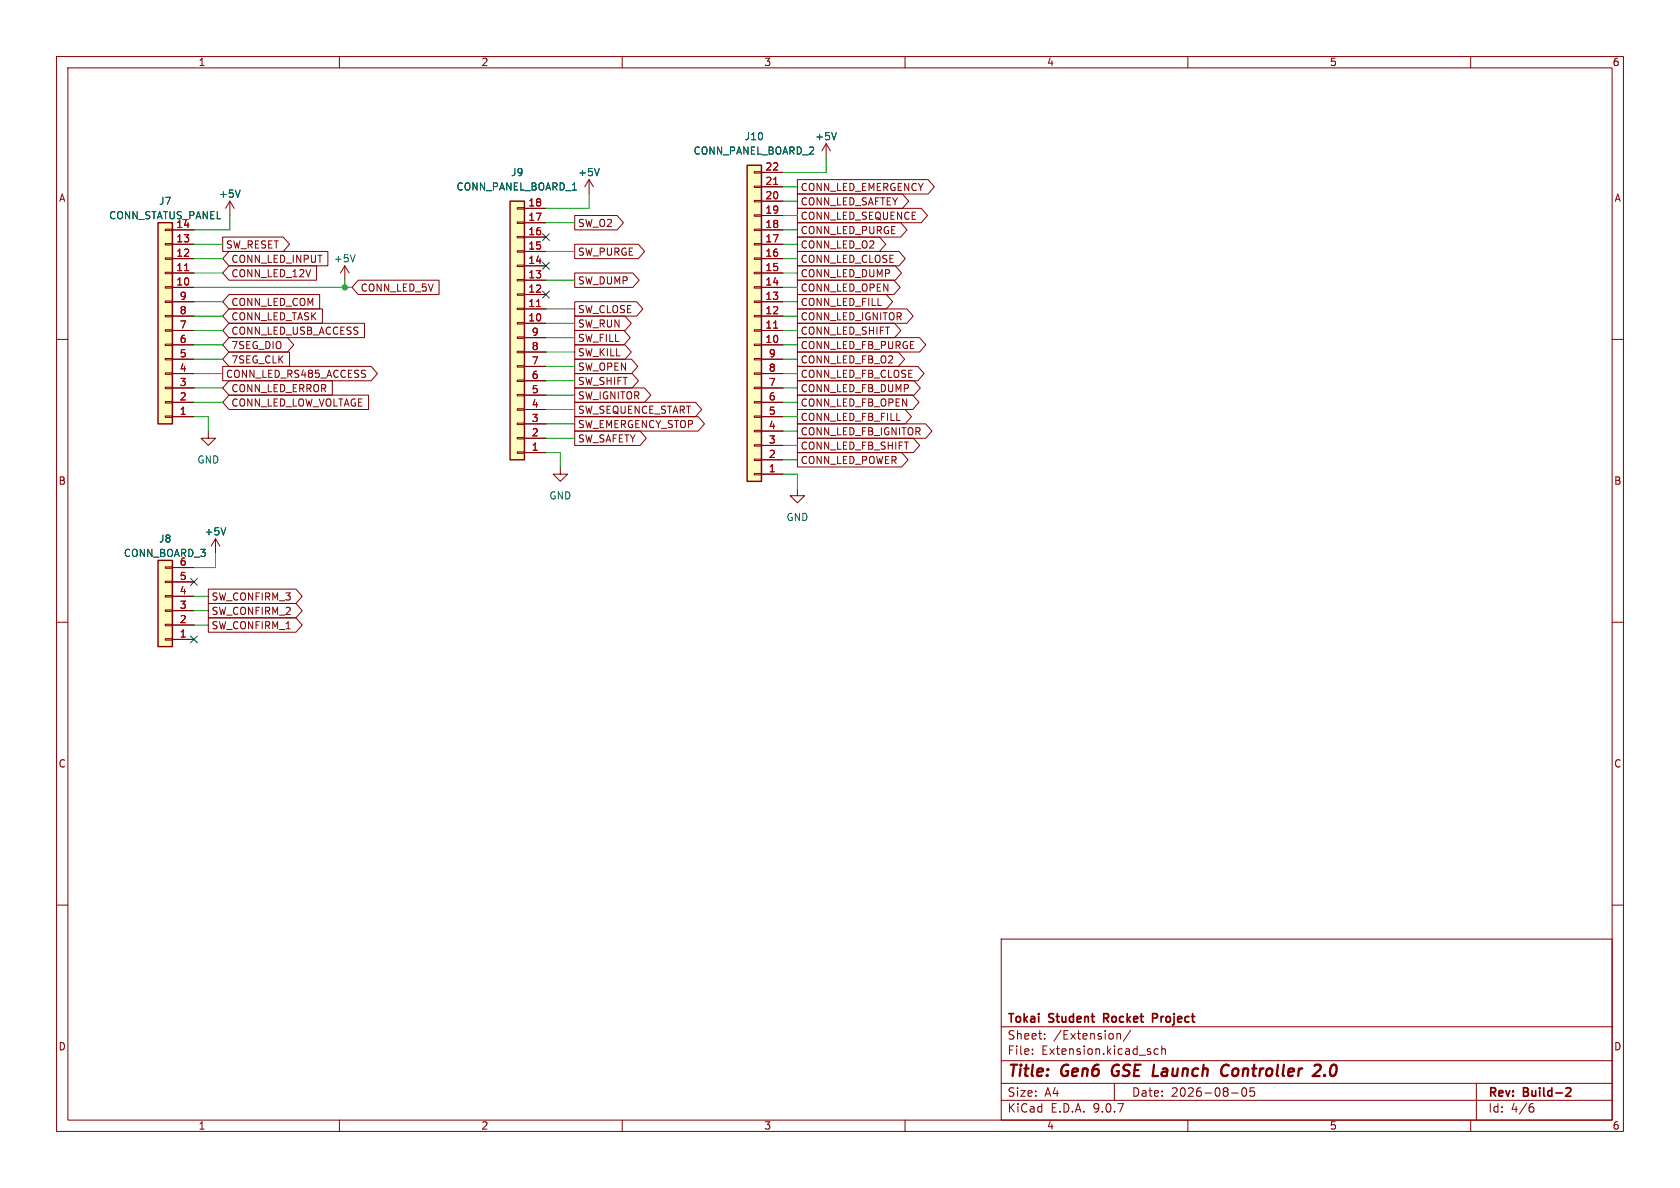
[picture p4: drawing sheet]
<svg xmlns="http://www.w3.org/2000/svg" width="297mm" height="210mm" viewBox="0 0 297 210" stroke-linecap="round" stroke-linejoin="round" font-family="sans-serif">
<g fill="none" stroke="#840000" stroke-width=".18">
<path d="M10 10h277v190h-277zM12 12h273v186h-273zM60 10v2M110 10v2M160 10v2M210 10v2M260 10v2M40.6 35.6l-.7 1.2M40.6 35.6l.8 1.2M40.6 35.6v2.5M104.1 31.8l-.7 1.2M104.1 31.8l.8 1.2"/>
<path d="M104.1 31.8v2.5M61 47l-.8 1.3M61 47l.7 1.3M61 47v2.5M10 60h2M36.8 76.2v1.3h1.3l-1.3 1.2-1.2-1.2h1.2M285 60h2M99.1 82.6v1.2h1.2l-1.2 1.3-1.3-1.3h1.3M141 86.4v1.2h1.2l-1.2 1.3-1.3-1.3h1.3M10 110h2M285 110h2M10 160h2"/>
<path d="M177 166h108v32h-108zM285 160h2M60 198v2M110 198v2M160 198v2M177 194.5h108M177 191.5h108M177 187.5h108M177 181.5h108M182.5 186.3v.1M182.5 185.5v.1M184.7 183.6v.1"/>
<path d="M184.7 182.8v.1M197 191.5v3M197.5 182.7v1M197.5 182.8l.2-.1 .3 .1 .1 .9M199.9 182.1l-1.3 2M204.7 185.5l-.4-.1-.3 .3v.4l.2 .2h.5M205.4 185.5l.2-.1 .4 .1v.9M205.4 184.9v1.5M210 198v2M217.7 193.2h1.2M219.7 192.4l.2-.1a.81 .81 0 0 1 .6 .6 .81 .81 0 0 1-.3 .8l-.2 .1a.81 .81 0 0 1-.3-1.4zM221.7 192.3h-.7v.7l.2-.1h.5l.1 .3-.1 .5-.2 .1-.5-.1"/>
<path d="M260 198v2M261 191.5v6.5M270.6 195.7h.4l.2 .3-.1 .5-.5 .1M271 195.1l-.4 .1"/>
</g>
<path d="M195.1 180h.6M195.7 179.2h-.6v1.5M204.5 179.3l-.7-.1v1.5M204.5 179.9l-.7 .1M277.1 192.3l.5 .1 .1 .3-.9 1.1h.9" fill="none" stroke="#840000" stroke-width=".3"/>
<path d="M196.8 188.5a1.27 1.27 0 0 0 0 1.6M217 190a.73 .73 0 0 1-.8 .1M217.2 188.4a.69 .69 0 0 0-1 .1M232.7 188.2h.5a.45 .45 0 0 1 .3 .6l-.2 .3-1.2 1.1h1.2M234.2 190l.1 .1-.1 .1M234.2 190l-.1 .1 .1 .1M234.2 190v.2" fill="none" stroke="#840000" stroke-width=".4"/>
<path d="M42.5 33.6l-.5 1.3M106 29.8l-.5 1.3M62.8 45l-.4 1.3" fill="none" stroke="#006464" stroke-width=".18"/>
<path d="M90.2 35.6h2.5v45.7h-2.5z" fill="#ffffc2"/>
<path d="M90.2 35.6h2.5v45.7h-2.5z" fill="none" stroke="#840000" stroke-width=".25"/>
<g fill="none" stroke="#840000" stroke-width=".18">
<path d="M91.4 39.2h1.3v.3h-1.3zM91.4 36.7h1.3v.3h-1.3zM92.7 39.4h3.8M92.7 36.8h3.8M91.4 59.6h1.3v.2h-1.3zM91.4 57h1.3v.3h-1.3zM91.4 54.5h1.3v.2h-1.3zM91.4 51.9h1.3v.3h-1.3zM91.4 49.4h1.3v.3h-1.3zM91.4 46.9h1.3v.2h-1.3zM91.4 44.3h1.3v.3h-1.3zM91.4 41.8h1.3v.2h-1.3z"/>
<path d="M92.7 59.7h3.8M92.7 57.2h3.8M92.7 54.6h3.8M92.7 52.1h3.8M92.7 49.5h3.8M92.7 47h3.8M92.7 44.5h3.8M92.7 41.9h3.8M91.4 79.9h1.3v.2h-1.3zM91.4 77.3h1.3v.3h-1.3zM91.4 74.8h1.3v.3h-1.3zM91.4 72.3h1.3v.2h-1.3z"/>
<path d="M91.4 69.7h1.3v.3h-1.3zM91.4 67.2h1.3v.2h-1.3zM91.4 64.6h1.3v.3h-1.3zM91.4 62.1h1.3v.3h-1.3zM92.7 77.5h3.8M92.7 74.9h3.8M92.7 72.4h3.8M92.7 69.9h3.8M92.7 67.3h3.8M92.7 64.8h3.8M92.7 62.2h3.8M38.1 95.3l-.8 1.2"/>
<path d="M38.1 95.3l.8 1.2M38.1 95.3v2.5M92.7 80h3.8"/>
</g>
<path d="M94.9 54.2h.7" fill="none" stroke="#a90000" stroke-width=".18"/>
<path d="M39.9 93.3l-.4 1.3" fill="none" stroke="#006464" stroke-width=".18"/>
<path d="M27.9 99.1h2.6v15.2h-2.6z" fill="#ffffc2"/>
<path d="M27.9 99.1h2.6v15.2h-2.6z" fill="none" stroke="#840000" stroke-width=".25"/>
<path d="M29.2 112.9h1.3v.3h-1.3zM29.2 110.4h1.3v.2h-1.3zM29.2 107.8h1.3v.3h-1.3zM29.2 105.3h1.3v.2h-1.3zM29.2 102.7h1.3v.3h-1.3zM29.2 100.2h1.3v.3h-1.3zM30.5 113h3.8M30.5 110.5h3.8M30.5 108h3.8M30.5 105.4h3.8M30.5 102.9h3.8M30.5 100.3h3.8" fill="none" stroke="#840000" stroke-width=".18"/>
<path d="M27.9 39.4h2.6v35.5h-2.6z" fill="#ffffc2"/>
<path d="M27.9 39.4h2.6v35.5h-2.6z" fill="none" stroke="#840000" stroke-width=".25"/>
<g fill="none" stroke="#840000" stroke-width=".18">
<path d="M29.2 58.3h1.3v.2h-1.3zM29.2 55.8h1.3v.2h-1.3zM29.2 53.2h1.3v.3h-1.3zM29.2 50.7h1.3v.2h-1.3zM29.2 48.1h1.3v.3h-1.3zM29.2 45.6h1.3v.2h-1.3zM29.2 43.1h1.3v.2h-1.3zM29.2 40.5h1.3v.3h-1.3zM30.5 58.4h3.8M30.5 55.9h3.8M30.5 53.3h3.8M30.5 50.8h3.8"/>
<path d="M30.5 48.3h3.8M30.5 45.7h3.8M30.5 43.2h3.8M30.5 40.6h3.8M29.2 73.5h1.3v.3h-1.3zM29.2 71h1.3v.2h-1.3zM29.2 68.5h1.3v.2h-1.3zM29.2 65.9h1.3v.3h-1.3zM29.2 63.4h1.3v.2h-1.3zM29.2 60.8h1.3v.3h-1.3zM30.5 73.7h3.8M30.5 71.1h3.8"/>
<path d="M30.5 68.6h3.8M30.5 66h3.8M30.5 63.5h3.8M30.5 61h3.8"/>
</g>
<path d="M32.6 47.8h.8" fill="none" stroke="#a90000" stroke-width=".18"/>
<path d="M132.1 29.2h2.5v55.9h-2.5z" fill="#ffffc2"/>
<path d="M132.1 29.2h2.5v55.9h-2.5z" fill="none" stroke="#840000" stroke-width=".25"/>
<g fill="none" stroke="#840000" stroke-width=".18">
<path d="M92.7 39.4h3.8M92.7 36.8h3.8M101.6 38.1h7.5l1.1 1.3-1.1 1.2h-7.5zM133.3 38h1.3v.2h-1.3zM133.3 35.4h1.3v.3h-1.3zM133.3 32.9h1.3v.2h-1.3zM133.3 30.4h1.3v.2h-1.3zM134.6 38.1h3.8M134.6 35.6h3.8M134.6 33h3.8M134.6 30.5h3.8M141 34.3h18.5l1.2 1.3-1.2 1.2h-18.5z"/>
<path d="M141 36.8h21.9l1.1 1.3-1.1 1.3h-21.9zM141 31.7h23.1l1.1 1.3-1.1 1.3h-23.1zM141 39.4h18.2l1.1 1.2-1.1 1.3h-18.2zM146 25.4l-.7 1.3M146 25.4l.8 1.3M146 25.4v2.5M30.5 58.4h3.8M30.5 55.9h3.8M30.5 53.3h3.8M30.5 50.8h3.8M30.5 48.3h3.8M30.5 45.7h3.8"/>
<path d="M30.5 43.2h3.8M30.5 40.6h3.8M39.4 41.9h10.7l1.1 1.3-1.1 1.3h-10.7zM40.5 44.4h17.5v2.6h-17.5l-1.1-1.3zM40.5 54.6h16.5v2.6h-16.5l-1.1-1.3zM40.5 47h15.5v2.5h-15.5l-1.1-1.2zM40.5 52.1h16v2.5h-16l-1.1-1.3zM40.5 57.1h23.9v2.6h-23.9l-1.1-1.3zM40.5 59.7h10.3l1.1 1.3-1.1 1.2h-10.3l-1.1-1.2zM63.3 49.5h14.3v2.6h-14.3l-1.1-1.3zM92.7 59.7h3.8M92.7 57.2h3.8"/>
<path d="M92.7 54.6h3.8M92.7 52.1h3.8M92.7 49.5h3.8M92.7 47h3.8M92.7 44.5h3.8M92.7 41.9h3.8M101.6 53.3h10.9l1.2 1.3-1.2 1.3h-10.9zM101.6 48.3h10.3l1.1 1.2-1.1 1.3h-10.3zM101.6 43.2h11.3l1.1 1.3-1.1 1.2h-11.3zM101.6 55.9h8.9l1.1 1.3-1.1 1.2h-8.9zM101.6 58.4h8.7l1.1 1.3-1.1 1.3h-8.7zM133.3 58.3h1.3v.2h-1.3z"/>
<path d="M133.3 55.8h1.3v.2h-1.3zM133.3 53.2h1.3v.3h-1.3zM133.3 50.7h1.3v.2h-1.3zM133.3 48.1h1.3v.3h-1.3zM133.3 45.6h1.3v.2h-1.3zM133.3 43.1h1.3v.2h-1.3zM133.3 40.5h1.3v.3h-1.3zM134.6 58.4h3.8M134.6 55.9h3.8M134.6 53.3h3.8M134.6 50.8h3.8M134.6 48.3h3.8"/>
<path d="M134.6 45.7h3.8M134.6 43.2h3.8M134.6 40.6h3.8M141 59.7h21.6l1.1 1.3-1.1 1.2h-21.6zM141 57.1h17.1l1.2 1.3-1.2 1.3h-17.1zM141 49.5h17l1.1 1.3-1.1 1.3h-17zM141 47h17.3l1.1 1.3-1.1 1.2h-17.3zM141 44.4h17.9l1.1 1.3-1.1 1.3h-17.9zM141 41.9h14.5l1.1 1.3-1.1 1.3h-14.5zM141 54.6h19.3l1.1 1.3-1.1 1.3h-19.3zM141 52.1h15.7l1.1 1.2-1.1 1.3h-15.7zM30.5 73.7h3.8"/>
<path d="M30.5 71.1h3.8M30.5 68.6h3.8M30.5 66h3.8M30.5 63.5h3.8M30.5 61h3.8M39.4 64.8h26.2l1.1 1.2-1.1 1.3h-26.2zM40.5 62.2h10.7v2.6h-10.7l-1.1-1.3zM40.5 67.3h18.2v2.6h-18.2l-1.1-1.3zM40.5 69.8h24.7v2.6h-24.7l-1.1-1.3zM92.7 77.5h3.8M92.7 74.9h3.8M92.7 72.4h3.8"/>
<path d="M92.7 69.9h3.8M92.7 67.3h3.8M92.7 64.8h3.8M92.7 62.2h3.8M101.6 63.5h10l1.2 1.3-1.2 1.2h-10zM101.6 61h8.9l1.1 1.2-1.1 1.3h-8.9zM101.6 76.2h11.6l1.1 1.3-1.1 1.2h-11.6zM101.6 66h10.2l1.1 1.3-1.1 1.3h-10.2zM101.6 73.7h21.8l1.1 1.2-1.1 1.3h-21.8zM101.6 68.6h12.3l1.2 1.3-1.2 1.2h-12.3zM101.6 71.1h21.4l1.1 1.3-1.1 1.3h-21.4zM133.3 78.6h1.3v.3h-1.3z"/>
<path d="M133.3 76.1h1.3v.2h-1.3zM133.3 73.5h1.3v.3h-1.3zM133.3 71h1.3v.2h-1.3zM133.3 68.5h1.3v.2h-1.3zM133.3 65.9h1.3v.3h-1.3zM133.3 63.4h1.3v.2h-1.3zM133.3 60.8h1.3v.3h-1.3zM134.6 78.7h3.8M134.6 76.2h3.8M134.6 73.7h3.8M134.6 71.1h3.8M134.6 68.6h3.8"/>
<path d="M134.6 66h3.8M134.6 63.5h3.8M134.6 61h3.8M141 62.2h17.8l1.1 1.3-1.1 1.3h-17.8zM141 67.3h20.6l1.1 1.3-1.1 1.3h-20.6zM141 69.8h20.4l1.1 1.3-1.1 1.3h-20.4zM141 77.5h20.5l1.1 1.2-1.1 1.3h-20.5zM141 74.9h22.7l1.1 1.3-1.1 1.3h-22.7zM141 64.8h21.3l1.1 1.2-1.1 1.3h-21.3zM141 72.4h19l1.1 1.3-1.1 1.2h-19zM92.7 80h3.8M133.3 83.7h1.3v.2h-1.3z"/>
<path d="M133.3 81.2h1.3v.2h-1.3zM134.6 83.8h3.8M134.6 81.3h3.8M141 80h18.4l1.1 1.3-1.1 1.3h-18.4zM30.5 113h3.8M30.5 110.5h3.8M30.5 108h3.8M30.5 105.4h3.8M30.5 102.9h3.8M30.5 100.3h3.8M36.8 109.2h15.5l1.1 1.3-1.1 1.3h-15.5zM36.8 104.1h15.5l1.1 1.3-1.1 1.3h-15.5z"/>
<path d="M36.8 106.7h15.5l1.1 1.3-1.1 1.2h-15.5z"/>
</g>
<path d="M136.8 32.6h.7M32.6 47.8h.8M94.9 54.2h.7M136.8 58h.7" fill="none" stroke="#a90000" stroke-width=".18"/>
<path d="M42.5 33.6l-.5 1.3M106 29.8l-.5 1.3M147.9 23.4l-.5 1.3M39.9 93.3l-.4 1.3" fill="none" stroke="#006464" stroke-width=".18"/>
<g fill="none" stroke="#009600" stroke-width=".18">
<path d="M40.6 38.1v2.5h-6.3M96.5 39.4h5.1M104.1 34.3v2.5h-7.6M138.4 35.6h2.6M138.4 38.1h2.6M138.4 33h2.6M146 27.9v2.6h-7.6M34.3 50.8h27.9M34.3 48.3h5.1M34.3 58.4h5.1M34.3 55.9h5.1M34.3 53.3h5.1"/>
<path d="M34.3 43.2h5.1M34.3 45.7h5.1M61 49.5v1.3M96.5 54.6h5.1M96.5 49.5h5.1M96.5 59.7h5.1M96.5 57.2h5.1M96.5 44.5h5.1M138.4 50.8h2.6M138.4 48.3h2.6M138.4 58.4h2.6M138.4 55.9h2.6"/>
<path d="M138.4 53.3h2.6M138.4 43.2h2.6M138.4 40.6h2.6M138.4 45.7h2.6M34.3 71.1h5.1M34.3 63.5h5.1M34.3 66h5.1M34.3 73.7h2.5v2.5M34.3 68.6h5.1M34.3 61h5.1M96.5 69.9h5.1M96.5 72.4h5.1"/>
<path d="M96.5 67.3h5.1M96.5 64.8h5.1M96.5 74.9h5.1M96.5 62.2h5.1M96.5 77.5h5.1M138.4 71.1h2.6M138.4 78.7h2.6M138.4 63.5h2.6M138.4 66h2.6M138.4 73.7h2.6M138.4 68.6h2.6M138.4 61h2.6"/>
<path d="M138.4 76.2h2.6M38.1 97.8v2.5h-3.8M96.5 80h2.6v2.6M138.4 83.8h2.6v2.6M138.4 81.3h2.6M34.3 108h2.5M34.3 105.4h2.5M34.3 110.5h2.5"/>
</g>
<path d="M95.9 41.3l1.2 1.2M95.9 51.5l1.2 1.2M95.9 46.4l1.2 1.2M97.1 41.3l-1.2 1.2M97.1 51.5l-1.2 1.2M97.1 46.4l-1.2 1.2M33.7 112.4l1.2 1.2M33.7 102.3l1.2 1.2M34.9 112.4l-1.2 1.2M34.9 102.3l-1.2 1.2" fill="none" stroke="#000084" stroke-width=".18"/>
<circle cx="61" cy="50.8" r=".46" fill="#009600" stroke="#009600" stroke-width=".18"/>
<g font-size="2.8" fill="#840000">
<text x="178" y="190.9">Title:</text>
<text x="187.7" y="190.9">Gen6</text>
<text x="197.4" y="190.9">GSE Launch</text>
<text x="218.3" y="190.9">Controller</text>
<text x="235.5" y="190.9">2.0</text>
</g>
<g font-size="2.1" fill="#840000">
<text x="178" y="184">Sheet:</text>
<text x="178" y="181.2">Tokai</text>
<text x="185.5" y="181.2">Student</text>
<text x="186.2" y="184">/Extension/</text>
<text x="195.8" y="181.2">Rocket</text>
<text x="205" y="181.2">Project</text>
<text x="178" y="186.7">File:</text>
<text x="184.1" y="186.7">Extension.kicad_sch</text>
<text x="178" y="196.9">KiCad</text>
<text x="178" y="194.1">Size:</text>
<text x="184.7" y="194.1">A4</text>
<text x="185.7" y="196.9">E.D.A.</text>
<text x="193.3" y="196.9">9.0.7</text>
<text x="200" y="194.1">Date:</text>
<text x="207" y="194.1">2026-08-05</text>
<text x="263" y="194.3">Rev:</text>
<text x="263" y="196.9">Id:</text>
<text x="267.1" y="196.9">4/6</text>
<text x="269.4" y="194.3">Build-2</text>
</g>
<g font-size="1.8" fill="#840000">
<text x="35" y="11.9">1</text>
<text x="85" y="11.9">2</text>
<text x="135" y="11.9">3</text>
<text x="185" y="11.9">4</text>
<text x="235" y="11.9">5</text>
<text x="285" y="11.9">6</text>
<text x="10.3" y="35.9">A</text>
<text x="141.4" y="34">CONN_LED_EMERGENCY</text>
<text x="285.3" y="35.9">A</text>
<text x="102.1" y="40.3">SW_O2</text>
<text x="141.4" y="36.5">CONN_LED_SAFTEY</text>
<text x="141.4" y="39.1">CONN_LED_SEQUENCE</text>
<text x="141.4" y="41.6">CONN_LED_PURGE</text>
<text x="39.8" y="44.1">SW_RESET</text>
<text x="40.8" y="46.7">CONN_LED_INPUT</text>
<text x="102.1" y="45.4">SW_PURGE</text>
<text x="141.4" y="46.7">CONN_LED_CLOSE</text>
<text x="141.4" y="44.1">CONN_LED_O2</text>
<text x="40.8" y="49.2">CONN_LED_12V</text>
<text x="63.7" y="51.8">CONN_LED_5V</text>
<text x="102.1" y="50.5">SW_DUMP</text>
<text x="141.4" y="51.8">CONN_LED_OPEN</text>
<text x="141.4" y="49.2">CONN_LED_DUMP</text>
<text x="40.8" y="56.8">CONN_LED_TASK</text>
<text x="40.8" y="54.3">CONN_LED_COM</text>
<text x="40.8" y="59.4">CONN_LED_USB_ACCESS</text>
<text x="102.1" y="55.6">SW_CLOSE</text>
<text x="102.1" y="58.1">SW_RUN</text>
<text x="141.4" y="59.4">CONN_LED_SHIFT</text>
<text x="141.4" y="56.8">CONN_LED_IGNITOR</text>
<text x="141.4" y="54.3">CONN_LED_FILL</text>
<text x="40.8" y="64.5">7SEG_CLK</text>
<text x="40.8" y="61.9">7SEG_DIO</text>
<text x="102.1" y="65.7">SW_OPEN</text>
<text x="102.1" y="63.2">SW_KILL</text>
<text x="102.1" y="60.6">SW_FILL</text>
<text x="141.4" y="64.5">CONN_LED_FB_O2</text>
<text x="141.4" y="61.9">CONN_LED_FB_PURGE</text>
<text x="39.8" y="67">CONN_LED_RS485_ACCESS</text>
<text x="40.8" y="69.5">CONN_LED_ERROR</text>
<text x="102.1" y="68.3">SW_SHIFT</text>
<text x="102.1" y="70.8">SW_IGNITOR</text>
<text x="141.4" y="69.5">CONN_LED_FB_DUMP</text>
<text x="141.4" y="67">CONN_LED_FB_CLOSE</text>
<text x="40.8" y="72.1">CONN_LED_LOW_VOLTAGE</text>
<text x="102.1" y="75.9">SW_EMERGENCY_STOP</text>
<text x="102.1" y="73.3">SW_SEQUENCE_START</text>
<text x="141.4" y="72.1">CONN_LED_FB_OPEN</text>
<text x="141.4" y="77.2">CONN_LED_FB_IGNITOR</text>
<text x="141.4" y="74.6">CONN_LED_FB_FILL</text>
<text x="102.1" y="78.4">SW_SAFETY</text>
<text x="141.4" y="82.2">CONN_LED_POWER</text>
<text x="141.4" y="79.7">CONN_LED_FB_SHIFT</text>
<text x="10.3" y="85.9">B</text>
<text x="285.3" y="85.9">B</text>
<text x="37.3" y="106.4">SW_CONFIRM_3</text>
<text x="37.3" y="111.4">SW_CONFIRM_1</text>
<text x="37.3" y="108.9">SW_CONFIRM_2</text>
<text x="10.3" y="135.9">C</text>
<text x="285.3" y="135.9">C</text>
<text x="10.3" y="185.9">D</text>
<text x="285.3" y="185.9">D</text>
<text x="35" y="199.9">1</text>
<text x="85" y="199.9">2</text>
<text x="135" y="199.9">3</text>
<text x="185" y="199.9">4</text>
<text x="235" y="199.9">5</text>
<text x="285" y="199.9">6</text>
</g>
<g font-size="1.8" fill="#006464">
<text x="122.5" y="27.5">CONN_PANEL_BOARD_2</text>
<text x="131.6" y="25">J10</text>
<text x="144" y="25">+5V</text>
<text x="38.6" y="35.2">+5V</text>
<text x="80.6" y="33.9">CONN_PANEL_BOARD_1</text>
<text x="90.2" y="31.3">J9</text>
<text x="102.1" y="31.3">+5V</text>
<text x="19.2" y="39">CONN_STATUS_PANEL</text>
<text x="28" y="36.4">J7</text>
<text x="58.9" y="46.6">+5V</text>
<text x="34.8" y="82.1">GND</text>
<text x="97" y="88.5">GND</text>
<text x="36.1" y="94.8">+5V</text>
<text x="138.9" y="92.3">GND</text>
<text x="21.8" y="98.7">CONN_BOARD_3</text>
<text x="28" y="96.1">J8</text>
</g>
<g font-size="1.8" fill="#a90000">
<text x="135.2" y="35.3">20</text>
<text x="135.2" y="32.8">21</text>
<text x="135.2" y="30.2">22</text>
<text x="31.1" y="40.4">14</text>
<text x="93.3" y="41.7">16</text>
<text x="93.3" y="39.1">17</text>
<text x="93.3" y="36.6">18</text>
<text x="135.2" y="40.4">18</text>
<text x="135.2" y="37.8">19</text>
<text x="31.1" y="45.5">12</text>
<text x="31.1" y="42.9">13</text>
<text x="93.3" y="46.7">14</text>
<text x="93.3" y="44.2">15</text>
<text x="135.2" y="45.5">16</text>
<text x="135.2" y="42.9">17</text>
<text x="31.1" y="50.5">10</text>
<text x="31.1" y="48">11</text>
<text x="31.7" y="53.1">9</text>
<text x="93.3" y="51.8">12</text>
<text x="93.3" y="49.3">13</text>
<text x="135.2" y="53.1">13</text>
<text x="135.2" y="50.5">14</text>
<text x="135.2" y="48">15</text>
<text x="31.7" y="58.2">7</text>
<text x="31.7" y="55.6">8</text>
<text x="93.3" y="56.9">10</text>
<text x="93.3" y="54.4">11</text>
<text x="93.9" y="59.4">9</text>
<text x="135.2" y="58.2">11</text>
<text x="135.2" y="55.6">12</text>
<text x="31.7" y="65.8">4</text>
<text x="31.7" y="63.2">5</text>
<text x="31.7" y="60.7">6</text>
<text x="93.9" y="64.5">7</text>
<text x="93.9" y="62">8</text>
<text x="135.2" y="60.7">10</text>
<text x="135.8" y="65.8">8</text>
<text x="135.8" y="63.2">9</text>
<text x="31.7" y="70.9">2</text>
<text x="31.7" y="68.3">3</text>
<text x="93.9" y="69.6">5</text>
<text x="93.9" y="67.1">6</text>
<text x="135.8" y="70.9">6</text>
<text x="135.8" y="68.3">7</text>
<text x="31.7" y="73.4">1</text>
<text x="93.9" y="77.2">2</text>
<text x="93.9" y="74.7">3</text>
<text x="93.9" y="72.1">4</text>
<text x="135.8" y="75.9">4</text>
<text x="135.8" y="73.4">5</text>
<text x="93.9" y="79.8">1</text>
<text x="135.8" y="83.6">1</text>
<text x="135.8" y="81">2</text>
<text x="135.8" y="78.5">3</text>
<text x="31.7" y="100.1">6</text>
<text x="31.7" y="107.7">3</text>
<text x="31.7" y="105.2">4</text>
<text x="31.7" y="102.6">5</text>
<text x="31.7" y="112.8">1</text>
<text x="31.7" y="110.2">2</text>
</g>
</svg>
